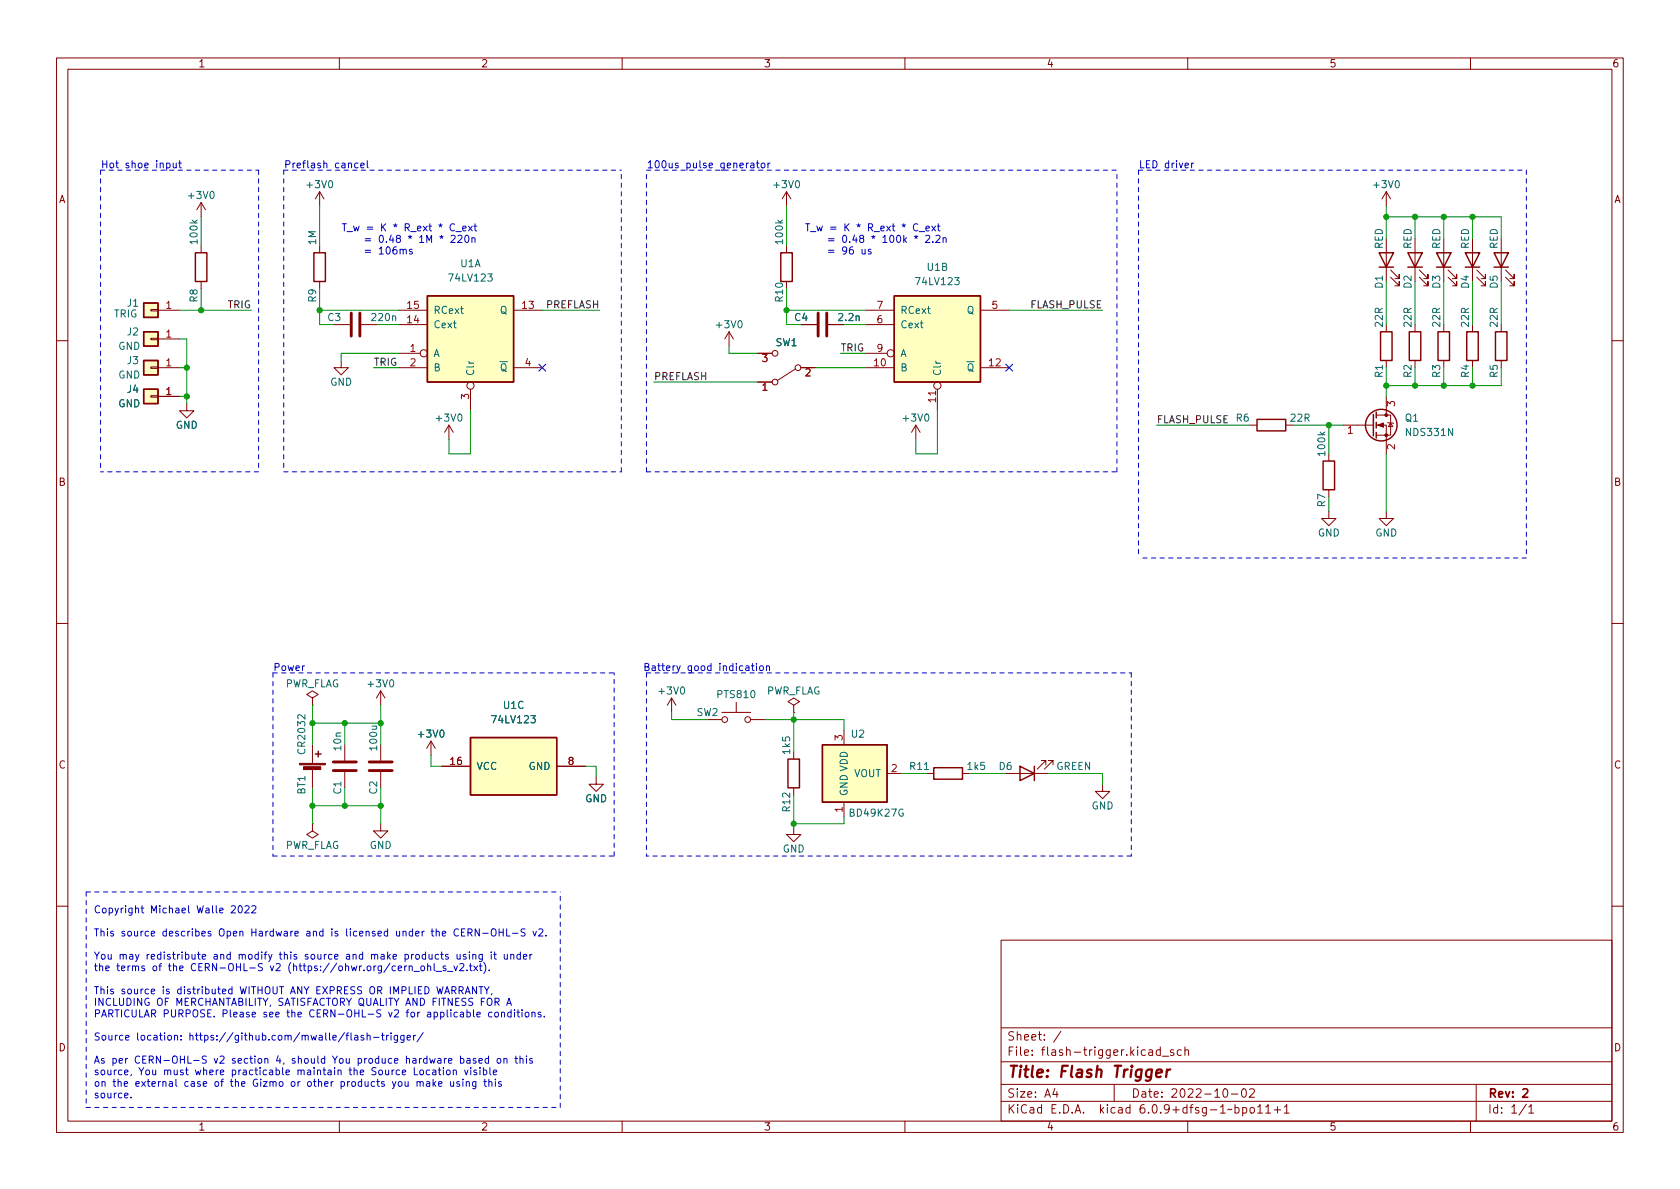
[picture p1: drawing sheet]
<svg xmlns="http://www.w3.org/2000/svg" width="297mm" height="210mm" viewBox="0 0 297 210" stroke-linecap="round" stroke-linejoin="round" font-family="sans-serif">
<g fill="none" stroke="#840000" stroke-width=".18">
<path d="M10 10.2h277v190.1h-277zM12 12.2h273v186.1h-273zM60 10.2v2M110 10.2v2M160 10.2v2M210 10.2v2M260 10.2v2M35.6 35.8v2.5M35.6 35.8l-.8 1.3M35.6 35.8l.7 1.3M56.5 33.9l-.7 1.3M56.5 33.9v2.5"/>
<path d="M56.5 33.9l.8 1.3M139.1 33.9v2.5M139.1 33.9l-.8 1.3M139.1 33.9l.7 1.3M245.1 33.9v2.5M245.1 33.9l-.8 1.3M245.1 33.9l.8 1.3M26.7 59.8h1.2v.3h-1.2zM26.7 54.7h1.2v.3h-1.2zM27.9 59.9h3.8M27.9 54.9h3.8M35.6 43.4v1.3"/>
<path d="M35.6 49.8v1.2M56.5 43.4v1.3M56.5 49.8v1.2M59.1 57.4h2.7M63.9 57.4h2.8M70.5 54.9h5.1M70.5 57.4h5.1M90.8 54.9h5.1M128.9 58.7l-.8 1.2M128.9 58.7v2.5M128.9 58.7l.8 1.2M139.1 43.4v1.3"/>
<path d="M141.6 57.4h2.8M146.4 57.4h2.8M153 54.9h5.1M153 57.4h5.1M173.4 54.9h5M245.1 42.2v7.6M245.1 57.4v1.3M245.9 49l1.5 1.5v-.7v.7h-.8M245.9 47.7l1.5 1.6v-.8v.8h-.8M250.2 42.2v7.6M250.2 57.4v1.3M251 49l1.5 1.5v-.7v.7h-.8"/>
<path d="M251 47.7l1.5 1.6v-.8v.8h-.8M255.3 42.2v7.6M255.3 57.4v1.3M256 49l1.6 1.5v-.7v.7h-.8M256 47.7l1.6 1.6v-.8v.8h-.8M260.3 42.2v7.6M260.3 57.4v1.3M261.1 49l1.5 1.5v-.7v.7h-.7M261.1 47.7l1.5 1.6v-.8v.8h-.7M265.4 42.2v7.6M265.4 57.4v1.3M266.2 49l1.5 1.5v-.7v.7h-.7"/>
<path d="M266.2 47.7l1.5 1.6v-.8v.8h-.7M10 60.2h2M26.7 64.9h1.2v.2h-1.2zM26.7 70h1.2v.2h-1.2zM27.9 65h3.8M27.9 70.1h3.8M33 71.4v1.2h1.3l-1.3 1.3-1.3-1.3h1.3M60.3 63.7v1.3h1.3l-1.3 1.3-1.2-1.3h1.2M70.5 65h5.1M70.5 62.5h3.8M79.4 75.2l-.8 1.2M79.4 75.2v2.5"/>
<path d="M79.4 75.2l.7 1.2M83.2 68.8v3.8M90.8 65h5.1M134 62.5h2.5M134 67.6h2.5M140.6 65.3l-3.2 2M141.6 65h2.5M153 65h5.1M153 62.5h3.8M161.9 75.2l-.7 1.2M161.9 75.2v2.5M161.9 75.2l.8 1.2"/>
<path d="M165.7 68.8v3.8M173.4 65h5M221 75.2h1.2M227.3 75.2h1.3M237.5 75.2h5.3M243.3 75.2h1.8v5.1M243.3 73.4h2.6v3.6h-2.6M245.1 63.7v1.3M245.1 70.1v3.3M245.4 74.7l.1 .1h.8l.1 .1M245.9 74.8l.4 .6h-.8zM250.2 63.7v1.3"/>
<path d="M255.3 63.7v1.3M260.3 63.7v1.3M265.4 63.7v1.3M285 60.2h2M234.9 90.4v1.3h1.3l-1.3 1.3-1.2-1.3h1.2M234.9 80.3v1.2M234.9 86.6v1.3M245.1 90.4v1.3h1.3l-1.3 1.3-1.3-1.3h1.3M10 110.2h2M285 110.2h2M55.2 123.4l1.1-.6-1.1-.6-1 .6 1 .6v1.3M55.2 124.7h.1"/>
<path d="M55.2 131.7v3.3M55.2 136v3.3M61 131.7v2.8M61 136.5v2.8M67.3 122.2l-.8 1.2M67.3 122.2v2.5M67.3 131.7v2.8M67.3 136.5v2.8M67.3 122.2l.8 1.2M76.2 131.1l-.8 1.2M76.2 131.1v2.5M76.2 131.1l.8 1.2"/>
<path d="M78.1 135.5h5.1M98.4 135.5h5.1M105.4 137.4v1.3h1.3l-1.3 1.2-1.3-1.2h1.3M118.7 123.4l-.7 1.3M118.7 123.4v2.6M118.7 123.4l.8 1.3M125.1 127.2h2.5M127.6 126h5.1M130.2 124.2v1.8M132.7 127.2h2.6M140.3 124.7l1.1-.6-1.1-.7-1 .7 1 .6v1.3M140.3 126h.1"/>
<path d="M140.3 133v1.2M140.3 139.3v1.3M149.2 129.2v2.5M156.8 136.8h2.6M163.8 136.8h1.3M170.2 136.8h1.2M177.8 136.8h7.6M184.9 135.2v-.7h-.8h.8l-1.5 1.5M186.2 135.2v-.7h-.8h.8l-1.5 1.5M194.9 138.7v1.2h1.3l-1.3 1.3-1.2-1.3h1.2M55.2 145.7v1.2l1.1 .7-1.1 .6-1-.6 1-.7M55.2 145.7h.1"/>
<path d="M67.3 145.7v1.2h1.3l-1.3 1.3-1.3-1.3h1.3M140.3 146.3v1.3h1.3l-1.3 1.2-1.2-1.2h1.2M149.2 141.9v2.5M10 160.2h2M177 166.3h108v32h-108zM285 160.2h2M60 198.3v2M110 198.3v2M160 198.3v2M177 194.8h108M177 191.8h108M177 187.8h108"/>
<path d="M177 181.8h108M186.5 192.5l-.4 1h1M186.9 193v1M187.6 182.4l-1.3 1.9M197 191.8v3M205.1 185.7l-.4-.1-.3 .3v.4l.2 .3h.5M205.1 185.1v1.5M205.5 186.8h1.1M207.5 185.7l-.4-.1-.2 .2 .1 .3 .5 .1v.4h-.6M208.9 185.7l-.5-.1-.3 .3v.4l.2 .3h.6M209.5 185.8l.2-.2 .4 .1v.9M209.5 185.1v1.5"/>
<path d="M210 198.3v2M216.4 192.6l.2-.1a.81 .81 0 0 1 .6 .7 .81 .81 0 0 1-.3 .8h-.2a.81 .81 0 0 1-.6-.6 .81 .81 0 0 1 .3-.8zM217.7 193.5h1.2M218.4 195.9l.4-.1 .3 .3v.4l-.2 .3h-.5M218.4 195.3v1.5M219.7 192.6l.2-.1a.81 .81 0 0 1 .5 .7 .81 .81 0 0 1-.3 .8h-.1a.81 .81 0 0 1-.6-.6 .81 .81 0 0 1 .3-.8zM219.7 195.9l.4-.1 .3 .3v.4l-.1 .3h-.6M219.7 195.8v1.5M220.9 192.7l.6-.2 .2 .2 .1 .3-.9 1h.9M221.1 196l.2-.2 .4 .2 .1 .5-.2 .3h-.3l-.2-.1zM222.4 195.8l.4-.5v1.5M222.4 196.8h.8"/>
<path d="M223.8 195.8l.4-.5v1.5M223.8 196.8h.8M225.3 196.3h1.1M225.9 195.7v1.1M227.1 195.8l.4-.5v1.5M227.1 196.8h.8M260 198.3v2M261 191.8v6.5M269.9 195.3l-1.3 1.9M270.3 195.8l.4-.5v1.5M270.3 196.8h.9"/>
<circle cx="74.9" cy="62.5" r=".63"/>
<circle cx="83.2" cy="68.2" r=".63"/>
<circle cx="137" cy="62.5" r=".51"/>
<circle cx="137" cy="67.6" r=".51"/>
<circle cx="141.1" cy="65" r=".51"/>
<circle cx="157.5" cy="62.5" r=".63"/>
<circle cx="165.7" cy="68.2" r=".63"/>
<circle cx="128.1" cy="127.2" r=".51"/>
<circle cx="132.2" cy="127.2" r=".51"/>
</g>
<path d="M269.3 192.7l.5-.2 .3 .2v.3l-.9 1h.9" fill="none" stroke="#840000" stroke-width=".3"/>
<path d="M204.5 189.8l.9-.2v-.4l-.2-.1-.6 .1-.2 1 .3 .3 .5-.1M206.3 189.1l-.1 1.4M206.9 189.1l-.4 .1-.2 .3" fill="none" stroke="#840000" stroke-width=".4"/>
<g fill="none" stroke="#840000" stroke-width=".25">
<path d="M25.4 58.7h2.5v2.5h-2.5zM25.4 53.6h2.5v2.5h-2.5zM34.5 44.7h2.1v5.1h-2.1zM55.5 44.7h2v5.1h-2zM75.6 52.3h15.2v15.3h-15.2zM138 44.7h2.1v5.1h-2.1zM158.1 52.3h15.3v15.3h-15.3zM243.8 44.7h2.6l-1.3 2.5zM243.8 47.2h2.6M244.1 58.7h2v5h-2zM248.9 44.7h2.6l-1.3 2.5zM248.9 47.2h2.6"/>
<path d="M249.2 58.7h2v5h-2zM254 44.7h2.5l-1.2 2.5zM254 47.2h2.5M254.3 58.7h2v5h-2zM259.1 44.7h2.5l-1.3 2.5zM259.1 47.2h2.5M259.3 58.7h2.1v5h-2.1zM264.2 44.7h2.5l-1.3 2.5zM264.2 47.2h2.5M264.4 58.7h2v5h-2zM25.4 63.7h2.5v2.6h-2.5zM25.4 68.8h2.5v2.6h-2.5z"/>
<path d="M222.2 74.2h5.1v2h-5.1zM242.8 73.3v3.8M243.3 72.9v1M243.3 74.7v1M243.3 76.4v1.1M233.9 81.5h2.1v5.1h-2.1zM55.8 133.3h1M56.3 132.8v1.1M83.2 130.4h15.2v10.2h-15.2zM139.3 134.2h2.1v5.1h-2.1zM145.4 131.7h11.4v10.2h-11.4zM165.1 135.8h5.1v2h-5.1z"/>
<path d="M180.3 135.5l2.6 1.3-2.6 1.2zM182.9 135.5v2.5"/>
<circle cx="244.2" cy="75.2" r="2.79"/>
</g>
<g fill="#ffffc2" stroke="#ffffc2" stroke-width=".18">
<path d="M83.2 130.4h15.2v10.2h-15.2z"/>
<path d="M25.4 63.7h2.5v2.6h-2.5z"/>
<path d="M25.4 68.8h2.5v2.6h-2.5z"/>
<path d="M25.4 58.7h2.5v2.5h-2.5z"/>
<path d="M25.4 53.6h2.5v2.5h-2.5z"/>
<path d="M75.6 52.3h15.2v15.3h-15.2z"/>
<path d="M158.1 52.3h15.3v15.3h-15.3z"/>
<path d="M145.4 131.7h11.4v10.2h-11.4z"/>
</g>
<g fill="#840000" stroke="#840000" stroke-width=".18">
<path d="M53 135h4.5v.2h-4.5z"/>
<path d="M53.7 135.6h3v.5h-3z"/>
<path d="M243.6 75.2l1-.4v.8z"/>
<circle cx="245.1" cy="77" r=".25"/>
<circle cx="245.1" cy="73.4" r=".25"/>
</g>
<path d="M62.1 55.4v4M63.6 55.4v4M144.7 55.4v4M146.2 55.4v4M58.9 136.3h4.1M58.9 134.7h4.1M65.3 136.3h4M65.3 134.7h4" fill="none" stroke="#840000" stroke-width=".51"/>
<g fill="none" stroke="#0000c2" stroke-width=".18">
<path d="M29.5 28.9l.3-.1 .3 .3-.1 .5h-.5M30.6 28.8l.1 .8 .3 .1 .2-.1M31.2 28.8v.9M31.6 28.8h.5M31.8 28.4v1.1l.3 .2M63.3 28.9l-.4-.1-.2 .3 .1 .5h.5M63.8 29.3l.6-.2-.1-.2-.3-.1-.2 .2v.6h.5M64.9 28.4v1.1l.2 .2M80.4 39.7a.6 .6 0 0 0-.9 .4 .6 .6 0 0 0 .6 .7l.3-.1M82.8 40l.7 .8M83.5 40l-.7 .8M83.8 40h.5"/>
<path d="M84 39.6v1.1l.3 .1M132.8 28.9h.4l.1 .8M133.3 29.1l-.4 .1-.2 .2 .2 .3 .4-.1M133.7 28.8h.5M133.9 28.4v1.1l.3 .2M134.7 28.9l.3-.1 .2 .3v.3l-.2 .3-.3-.1-.1-.2zM135.8 28.8v.9M136.1 28.8l-.3 .3M162.3 39.7a.6 .6 0 0 0-.9 .4 .6 .6 0 0 0 .6 .7l.3-.1M164.8 40l.6 .8M165.4 40l-.6 .8M165.7 40h.5"/>
<path d="M165.9 39.6v1.1l.3 .1M210.7 28.8v.9M211 28.8l-.3 .3M70.1 43.7h-.4a.85 .85 0 0 0 0 1.2l.4-.1 .1-.4-.2-.3h-.3l-.2 .3M70.7 44.2l.2-.1h.3l.1 .8M70.7 44.1v.8M71.3 44.3l.2-.2h.3v.8M72.9 44.1h-.3l-.2 .2v.1l.5 .2v.3h-.5M77.8 41.8l.3 .1 .3-.1M77.9 42.2l.2-.3 .1 .3M78.1 41.6v.3M79.8 41.7l.4-.1 .3 .4-.8 .9h.8"/>
<path d="M80.6 41h1M81 41.7l.4-.1 .3 .4-.8 .9h.8M81.8 40.4l.6-.1v-.3h-.4l-.2 .2 .1 .6h.5M82.3 41.7l.2-.1a.68 .68 0 0 1 .4 .6 .68 .68 0 0 1-.4 .7l-.2-.1-.1-.4zM83.4 42.2l.2-.2 .3 .1 .1 .8M83.4 42v.9M150.8 43.7h-.4a.85 .85 0 0 0 0 1.2l.4-.1 .1-.4-.2-.3h-.3l-.2 .3M152.4 44.1l.1 .8h.3l.2-.1M153 44.1v.8M154 44.1h-.3l-.2 .2 .1 .1 .4 .2v.3h-.5M161.7 41.8l.3 .1 .3-.1M161.8 42.2l.2-.3 .2 .3"/>
<path d="M162 41.6v.3M162.5 41h1M163.7 41.7l.4-.1 .3 .4-.8 .9h.8M163.7 40.4l.6-.1v-.3h-.4l-.2 .2 .1 .6h.5M164.9 42.8v.1M165.5 41.7l.5-.1 .2 .4-.8 .9h.8M166.7 42.2l.2-.2 .3 .1 .1 .8M166.7 42v.9M131.9 117.8h.5v.8M132.4 118l-.4 .1-.2 .2 .2 .3 .4-.1M132.9 117.7h.4M133 117.3v1.1l.3 .2"/>
<path d="M133.8 117.3v.1M133.8 117.7v.9M134.4 117.8l.3-.1 .3 .3v.3l-.3 .3-.3-.1-.1-.2zM135.5 117.9l.2-.2 .3 .1 .1 .8M135.5 117.7v.9M40.9 160.3l.5-.1 .2 .3-.8 .9h.8M42.2 160.3l.2-.1a.68 .68 0 0 1 .4 .6 .68 .68 0 0 1-.4 .6l-.2-.1-.1-.4zM43.3 160.3l.5-.1 .2 .3-.7 .9h.7M44.5 160.3l.5-.1 .3 .3-.8 .9h.8M71.9 170.8l-.3 .3M72.3 170.9l.2-.1 .3 .1 .1 .8M72.3 170.8v.9"/>
<path d="M73.2 171.8h1M74.5 170.9l.3-.1 .3 .3v.3l-.3 .3-.3-.1-.1-.2zM75.6 170.9l.2-.1 .3 .1 .1 .8M75.6 170.4v1.3M76.8 170.4v1.1l.1 .2M77.1 171.8h1M77.9 168.8h.5M78.1 168.3v1.1l.3 .2M78.8 170.9l-.3-.1-.2 .2 .1 .2 .4 .1v.3h-.5M79.1 171.8h1M79.2 168.8h-.3l-.1 .1v.2l.4 .1v.4h-.4M79.9 175.1h.6l.1-.2v-.3l-.7-.1v1.2"/>
<path d="M80.2 175.1l.4 .6M80.3 170.8l.3 .9 .3-.9M80.8 168.8l.1 .8h.3l.2-.1M81.2 175.1h.6l.1-.2-.1-.3-.6-.1v1.2M81.3 170.5l.5-.1 .2 .3-.8 1h.8M81.4 168.8v.8M81.5 175.1l.4 .6M81.6 164.9h.4M82.2 164.3h-.6v1.2h.6M82.3 175.7l.4-1.2 .4 1.2M82.4 168.8h-.3l-.2 .1 .1 .2 .4 .1v.4h-.5M82.4 175.4h.6"/>
<path d="M82.6 171.5v.2M82.7 164.9h.7l.1-.2-.1-.3-.7-.1v1.2M83 168.3v.2M83 168.8v.8M83 170.8h.5M83 164.9l.5 .6M83.2 170.4v1.1l.3 .2M83.6 168.9l.2-.1h.3v.8M83.6 168.8v.8M83.7 178.6v1.1l.2 .1M83.8 170.8l.6 .9M84.3 174.5v1.2l-.8-1.2v1.2"/>
<path d="M84.3 179.4l.6-.1v-.3h-.4l-.2 .2 .1 .6h.5M84.4 170.8l-.6 .9M84.7 174.5h.7M84.7 164.3v1.2l-.7-1.2v1.2M84.7 170.8h.5M84.9 170.4v1.1l.3 .2M85 174.5v1.2M85.3 168.8v1l-.3 .2h-.3M85.3 168.8h-.4l-.2 .2 .1 .6h.5M85.3 165h1M85.5 170.2a1.46 1.46 0 0 1 0 1.9M85.7 174.5l.4 .6 .4-.6"/>
<path d="M86.1 175.1v.6M86.5 171.5v.2M86.9 168.3v.2M86.9 168.8v.8M86.9 164.4l.3-.1a.43 .43 0 0 1 .5 .4v.4a.42 .42 0 0 1-.4 .4 .42 .42 0 0 1-.4-.4zM87 175.7l-.1 .2M87 179h-.4l-.2 .2 .1 .6h.5M87.3 168.8h.5M87.5 168.3v1.1l.3 .2M87.5 177.2l.6-.1 .2-.2-.1-.3-.7-.1v1.3M87.6 179h.3l.2 .2v.4l-.2 .2h-.3l-.1-.2zM87.8 177.2l.5 .6"/>
<path d="M88.3 164.9h.7M88.3 164.3v1.2M88.7 179.1l.2-.1h.3v.8M88.7 179v.8M89 164.3v1.2M89.2 168.8v.8h.3l.2-.1M89.6 164.3v1.2h.6M89.6 177.8l.4-1.3 .4 1.3M89.7 168.8v.8M89.7 177.4h.6M90.3 168.9l.2-.1h.3l.1 .8M90.3 168.8v.8"/>
<path d="M90.4 179h-.4l-.2 .2 .1 .6h.5M90.4 178.6v1.2M90.6 165h1M91 178.6v.1M91 179v.8M91.4 179h.5M91.6 178.6v1.1l.3 .1M92 168.8h-.4l-.2 .2 .1 .6h.5M92 168.3v1.3M92.3 178.6v.1M92.3 179v.8M92.5 169.2l.6-.1v-.3h-.4l-.2 .1 .1 .7h.5"/>
<path d="M92.8 164.3h-.4l-.2 .1v.3l.5 .3 .1 .3-.2 .2h-.5M93 179h.3l.2 .2v.4l-.2 .2h-.3l-.2-.2zM93.7 168.8v.8M94.1 168.8l-.4 .2M94.1 179.1l.1-.1h.3l.1 .8M94.1 179v.8M94.2 164.7l.3 .8 .3-.8M95.3 164.4l.4-.1 .3 .3-.8 .9h.8M95.6 179h-.3l-.2 .2 .1 .2 .4 .1v.3h-.5M96.2 179.7v.1M96.5 165.4v.1M23.2 194v.1"/>
<path d="M60.9 182.6l-1.1 1.6M61.2 183.1h.4M61.6 182.7l-.3 .1v1.1M62.1 182.7v1l.1 .2M62.7 183.1h.5l.1 .8M63.3 183.4h-.4l-.2 .2 .2 .3h.4M64.3 183.1h-.3l-.2 .2 .1 .1 .4 .2v.3h-.5M64.9 183.2l.2-.1h.3l.1 .8M64.9 182.7v1.2M66.1 183.4h.9M67.4 183.1h.5M67.6 182.7v1l.3 .2"/>
<path d="M68.4 183.1v.8M68.7 183.1l-.3 .2M69.1 182.7v.1M69.1 183.1v.8M70.3 183.1v1l-.3 .2h-.3M70.3 183.1h-.4l-.2 .2 .1 .6h.5M71.4 183.1v1l-.2 .2h-.3M71.4 183.1h-.3l-.3 .2 .2 .6h.4M72 183.5l.6-.1-.1-.3h-.3l-.2 .2v.6h.5M73.1 183.1v.8M73.5 183.1l-.4 .2M73.7 191.4l.2-.1h.3l.1 .8"/>
<path d="M73.7 191.3v.8M74.3 191.4l.2-.1h.3v.8M74.3 189.3l.3-.1 .3 .3v.3l-.3 .3-.3-.1-.1-.2zM74.8 182.6l-1.1 1.6M75.4 191.3h.5l.1 .8M76 189.3l-.4-.1-.2 .3 .1 .5h.5M76 191.6h-.4l-.2 .2 .2 .3 .4-.1M76.5 189.3h.5l.1 .8M76.6 190.8v1.3M76.7 191.6l.4 .5M77.1 189.5l-.5 .1-.1 .2 .1 .3 .5-.1M77.1 191.3l-.5 .4"/>
<path d="M77.5 189.2h.5M77.5 191.7l.7-.1-.1-.3h-.4l-.2 .1 .1 .6h.5M77.7 188.8v1.1l.3 .2M78.4 189.2v.9M79.1 189.3l.3-.1 .2 .3v.3l-.2 .3-.3-.1-.2-.2zM79.3 187.6l.6-.1-.1-.3h-.3l-.2 .1 .1 .7h.4M79.7 191.3v.7l.3 .1 .2-.1M80.1 189.3l.2-.1 .3 .1 .1 .8M80.1 189.2v.9M80.2 191.3v.8M81.2 191.3h-.3l-.1 .1v.2l.4 .1v.3h-.4M81.4 187.2h.4l.2 .2-.1 .6h-.5"/>
<path d="M81.4 186.7v1.3M81.8 190.8v.2M81.8 191.3v.8M82.1 189.2l.3 .9 .3-.9M82.4 191.4l.2-.1h.3l.1 .8M82.4 191.3v.8M82.6 187.2h.4l.1 .8M83.1 187.5h-.4l-.2 .2 .2 .3h.4M83.2 188.8v.1M83.2 189.2v.9M84.1 187.2h-.3l-.1 .1v.2l.4 .2v.3h-.4M84.1 191.3v1l-.2 .2h-.3"/>
<path d="M84.1 191.3h-.3l-.3 .2 .2 .5h.4M84.3 189.3l-.3-.1-.2 .2v.2l.5 .1v.3h-.5M84.7 187.6l.6-.1-.1-.3h-.3l-.2 .1v.7h.5M84.9 188.8v.1M84.9 189.2v.9M85.5 189.3l.3-.1 .3 .3-.1 .5h-.5M85.5 188.8v1.3M85.5 191.3h.5M85.7 190.8v1.1l.3 .2M86.4 187.2h-.4l-.2 .2 .1 .6h.5M86.4 186.7v1.3M86.4 191.4l.2-.1h.3l.1 .8"/>
<path d="M86.4 190.8v1.3M86.6 188.8v1.1l.2 .2M87.2 189.6l.6-.1v-.2l-.4-.1-.2 .2 .1 .6h.5M87.6 190.8v.2M87.6 191.3v.8M88 187.2h.3l.3 .2v.4l-.3 .2h-.3l-.1-.2zM88.6 191.3h-.3l-.2 .1 .1 .2 .4 .1v.3h-.5M89.1 187.3l.2-.1h.3v.8M89.1 187.2v.8M91 187.2h.5M91.2 186.7v1.1l.3 .2M91.9 187.3l.2-.1h.3l.1 .8"/>
<path d="M91.9 186.7v1.3M93.1 186.7v.2M93.1 187.2v.8M94.1 187.2h-.3l-.2 .1 .1 .2 .4 .2v.3h-.5"/>
</g>
<g fill="none" stroke="#0000c2" stroke-width=".18" stroke-dasharray=".8 .8">
<path d="M17.8 30.1v53.3M17.8 30.1h27.9M45.7 30.1v53.3M50.2 30.1v53.3M50.2 30.1h59.7M114.3 30.1h83.2M201.3 30.1v68.6M201.3 30.1h68.6M269.9 30.1v68.6M45.7 83.4h-27.9M50.2 83.4h59.7M109.9 83.4v-53.3"/>
<path d="M114.3 83.4v-53.3M114.3 83.4h83.2M197.5 83.4v-53.3M269.9 98.7h-68.6M48.3 119v32.4M48.3 119h60.3M114.3 119h85.7M114.3 119v32.4M200 119v32.4M15.2 157.7h83.9M15.2 157.7v38.1M48.3 151.4h60.3"/>
<path d="M108.6 151.4v-32.4M200 151.4h-85.7M15.2 195.8h83.9M99.1 195.8v-38.1"/>
</g>
<g fill="none" stroke="#009600" stroke-width=".18">
<path d="M35.6 38.3v5.1M56.5 36.4v7M139.1 36.4v7M245.1 38.3h20.3v3.9M245.1 36.4v5.8M250.2 38.3v3.9M255.3 38.3v3.9M260.3 38.3v3.9M31.7 54.9h12.7M31.7 59.9h1.3v11.5M35.6 51v3.9M56.5 51v6.4h2.6"/>
<path d="M56.5 54.9h14M66.7 57.4h3.8M95.9 54.9h10.1M139.1 51v6.4h2.5M139.1 54.9h13.9M149.2 57.4h3.8M178.4 54.9h16.5M245.1 49.8v7.6M250.2 49.8v7.6M255.3 49.8v7.6M260.3 49.8v7.6M265.4 49.8v7.6"/>
<path d="M31.7 65h1.3M31.7 70.1h1.3M66 65h4.5M70.5 62.5h-10.2v1.2M83.2 72.6v7.7h-3.8v-2.6M115.6 67.6h18.4M128.9 61.2v1.3h5.1M144.1 65h8.9M148.6 62.5h4.4M165.7 72.6v7.7h-3.8v-2.6M204.5 75.2h16.5M228.6 75.2h8.9"/>
<path d="M234.9 75.2v5.1M245.1 65v5.1M250.2 65v3.2M255.3 65v3.2M260.3 65v3.2M265.4 65v3.2h-20.3M234.9 87.9v2.5M245.1 80.3v10.1M55.2 124.7v7M55.2 139.3v6.4M55.2 127.9h12.1M61 127.9v3.8"/>
<path d="M61 139.3v3.2M67.3 124.7v7M67.3 139.3v6.4M76.2 133.6v1.9h1.9M103.5 135.5h1.9v1.9M118.7 126v1.2h6.4M135.3 127.2h13.9v2M140.3 126v7M159.4 136.8h4.4M171.4 136.8h6.4M185.4 136.8h9.5v1.9M55.2 142.5h12.1"/>
<path d="M140.3 140.6v5.7M149.2 144.4v1.3h-8.9"/>
</g>
<path d="M95.3 64.4l1.2 1.2M96.5 64.4l-1.2 1.2M177.8 64.4l1.2 1.2M179 64.4l-1.2 1.2" fill="none" stroke="#000084" stroke-width=".18"/>
<g fill="#009600" stroke="#009600" stroke-width=".18">
<circle cx="139.1" cy="54.9" r=".46"/>
<circle cx="67.3" cy="142.5" r=".46"/>
<circle cx="67.3" cy="127.9" r=".46"/>
<circle cx="260.3" cy="68.2" r=".46"/>
<circle cx="245.1" cy="68.2" r=".46"/>
<circle cx="250.2" cy="68.2" r=".46"/>
<circle cx="255.3" cy="68.2" r=".46"/>
<circle cx="260.3" cy="38.3" r=".46"/>
<circle cx="33" cy="70.1" r=".46"/>
<circle cx="35.6" cy="54.9" r=".46"/>
<circle cx="33" cy="65" r=".46"/>
<circle cx="255.3" cy="38.3" r=".46"/>
<circle cx="250.2" cy="38.3" r=".46"/>
<circle cx="234.9" cy="75.2" r=".46"/>
<circle cx="245.1" cy="38.3" r=".46"/>
<circle cx="140.3" cy="127.2" r=".46"/>
<circle cx="140.3" cy="145.7" r=".46"/>
<circle cx="56.5" cy="54.9" r=".46"/>
<circle cx="55.2" cy="127.9" r=".46"/>
<circle cx="61" cy="127.9" r=".46"/>
<circle cx="61" cy="142.5" r=".46"/>
<circle cx="55.2" cy="142.5" r=".46"/>
</g>
<text font-size="2.8" fill="#840000" x="178" y="190.6">Title: Flash Trigger</text>
<g font-size="2.1" fill="#840000">
<text x="178" y="184">Sheet: /</text>
<text x="178" y="186.7">File: flash-trigger.kicad_sch</text>
<text x="178" y="196.9">KiCad E.D.A. kicad 6.0.9+dfsg-1~bpo11+1</text>
<text x="178" y="194.1">Size: A4</text>
<text x="200" y="194.1">Date: 2022-10-02</text>
<text x="263" y="194.1">Rev: 2</text>
<text x="263" y="196.9">Id: 1/1</text>
</g>
<g font-size="1.8" fill="#840000">
<text x="35" y="11.9">1</text>
<text x="85" y="11.9">2</text>
<text x="135" y="11.9">3</text>
<text x="185" y="11.9">4</text>
<text x="235" y="11.9">5</text>
<text x="285" y="11.9">6</text>
<text x="10.3" y="35.9">A</text>
<text x="285.3" y="35.9">A</text>
<text x="10.3" y="85.9">B</text>
<text x="285.3" y="85.9">B</text>
<text x="10.3" y="135.9">C</text>
<text x="285.3" y="135.9">C</text>
<text x="10.3" y="185.9">D</text>
<text x="285.3" y="185.9">D</text>
<text x="35" y="199.9">1</text>
<text x="85" y="199.9">2</text>
<text x="135" y="199.9">3</text>
<text x="185" y="199.9">4</text>
<text x="235" y="199.9">5</text>
<text x="285" y="199.9">6</text>
</g>
<g font-size="1.8" fill="#0000c2">
<text x="17.8" y="29.7">Hot shoe input</text>
<text x="50.2" y="29.7">Preflash cancel</text>
<text x="114.3" y="29.7">100us pulse generator</text>
<text x="201.3" y="29.7">LED driver</text>
<text x="60.3" y="40.9">T_w = K * R_ext * C_ext</text>
<text x="142.2" y="40.9">T_w = K * R_ext * C_ext</text>
<text x="62.3" y="42.9">= 0.48 * 1M * 220n</text>
<text x="62.3" y="45">= 106ms</text>
<text x="144.2" y="42.9">= 0.48 * 100k * 2.2n</text>
<text x="144.2" y="45">= 96 us</text>
<text x="48.3" y="118.6">Power</text>
<text x="113.7" y="118.6">Battery good indication</text>
<text x="16.5" y="161.5">Copyright Michael Walle 2022</text>
<text x="16.5" y="165.6">This source describes Open Hardware and is licensed under the CERN-OHL-S v2.</text>
<text x="16.5" y="169.7">You may redistribute and modify this source and make products using it under</text>
<text x="16.5" y="171.7">the terms of the CERN-OHL-S v2 (https://ohwr.org/cern_ohl_s_v2.txt).</text>
<text x="16.5" y="175.8">This source is distributed WITHOUT ANY EXPRESS OR IMPLIED WARRANTY,</text>
<text x="16.5" y="177.9">INCLUDING OF MERCHANTABILITY, SATISFACTORY QUALITY AND FITNESS FOR A</text>
<text x="16.5" y="179.9">PARTICULAR PURPOSE. Please see the CERN-OHL-S v2 for applicable conditions.</text>
<text x="16.5" y="184">Source location: https://github.com/mwalle/flash-trigger/</text>
<text x="16.5" y="188.1">As per CERN-OHL-S v2 section 4, should You produce hardware based on this</text>
<text x="16.5" y="190.1">source, You must where practicable maintain the Source Location visible</text>
<text x="16.5" y="192.2">on the external case of the Gizmo or other products you make using this</text>
<text x="16.5" y="194.2">source.</text>
</g>
<g font-size="1.8" fill="#006464">
<text x="33.5" y="35.2">+3V0</text>
<text x="54.4" y="33.3">+3V0</text>
<text x="137" y="33.3">+3V0</text>
<text x="243" y="33.3">+3V0</text>
<text x="34.9" y="43" transform="rotate(-90 34.9 43)">100k</text>
<text x="55.9" y="43.2" transform="rotate(-90 55.9 43.2)">1M</text>
<text x="81.4" y="47.2">U1A</text>
<text x="138.4" y="43" transform="rotate(-90 138.4 43)">100k</text>
<text x="164" y="47.9">U1B</text>
<text x="244.5" y="44" transform="rotate(-90 244.5 44)">RED</text>
<text x="249.6" y="44" transform="rotate(-90 249.6 44)">RED</text>
<text x="254.6" y="44" transform="rotate(-90 254.6 44)">RED</text>
<text x="259.7" y="44" transform="rotate(-90 259.7 44)">RED</text>
<text x="264.8" y="44" transform="rotate(-90 264.8 44)">RED</text>
<text x="34.9" y="53.4" transform="rotate(-90 34.9 53.4)">R8</text>
<text x="55.9" y="53.4" transform="rotate(-90 55.9 53.4)">R9</text>
<text x="79.6" y="49.8">74LV123</text>
<text x="138.4" y="53.3" transform="rotate(-90 138.4 53.3)">R10</text>
<text x="162.1" y="50.4">74LV123</text>
<text x="244.5" y="51" transform="rotate(-90 244.5 51)">D1</text>
<text x="249.6" y="51" transform="rotate(-90 249.6 51)">D2</text>
<text x="254.6" y="51" transform="rotate(-90 254.6 51)">D3</text>
<text x="259.7" y="51" transform="rotate(-90 259.7 51)">D4</text>
<text x="264.8" y="51" transform="rotate(-90 264.8 51)">D5</text>
<text x="20.1" y="56.1">TRIG</text>
<text x="22.5" y="59.3">J2</text>
<text x="22.5" y="54.2">J1</text>
<text x="58" y="56.8">C3</text>
<text x="65.9" y="56.8">220n</text>
<text x="76.6" y="58">Cext</text>
<text x="76.6" y="55.5">RCext</text>
<text x="88.4" y="55.5">Q</text>
<text x="126.8" y="58">+3V0</text>
<text x="140.5" y="56.8">C4</text>
<text x="148.4" y="56.8">2.2n</text>
<text x="159.1" y="58">Cext</text>
<text x="159.1" y="55.5">RCext</text>
<text x="171" y="55.5">Q</text>
<text x="244.5" y="57.7" transform="rotate(-90 244.5 57.7)">22R</text>
<text x="249.6" y="57.7" transform="rotate(-90 249.6 57.7)">22R</text>
<text x="254.6" y="57.7" transform="rotate(-90 254.6 57.7)">22R</text>
<text x="259.7" y="57.7" transform="rotate(-90 259.7 57.7)">22R</text>
<text x="264.8" y="57.7" transform="rotate(-90 264.8 57.7)">22R</text>
<text x="20.9" y="61.8">GND</text>
<text x="22.5" y="64.4">J3</text>
<text x="76.6" y="63.1">A</text>
<text x="76.6" y="65.7">B</text>
<text x="87" y="65.7">~{Q}</text>
<text x="137.1" y="61.2">SW1</text>
<text x="159.1" y="65.7">B</text>
<text x="159.1" y="63.1">A</text>
<text x="169.6" y="65.7">~{Q}</text>
<text x="20.9" y="66.9">GND</text>
<text x="22.5" y="69.5">J4</text>
<text x="58.4" y="68.2">GND</text>
<text x="83.8" y="66.5" transform="rotate(-90 83.8 66.5)">Clr</text>
<text x="166.4" y="66.5" transform="rotate(-90 166.4 66.5)">Clr</text>
<text x="244.5" y="66.7" transform="rotate(-90 244.5 66.7)">R1</text>
<text x="249.6" y="66.7" transform="rotate(-90 249.6 66.7)">R2</text>
<text x="254.6" y="66.7" transform="rotate(-90 254.6 66.7)">R3</text>
<text x="259.7" y="66.7" transform="rotate(-90 259.7 66.7)">R4</text>
<text x="264.8" y="66.7" transform="rotate(-90 264.8 66.7)">R5</text>
<text x="20.9" y="72">GND</text>
<text x="31.1" y="75.8">GND</text>
<text x="77.3" y="74.5">+3V0</text>
<text x="159.8" y="74.5">+3V0</text>
<text x="218.6" y="74.5">R6</text>
<text x="228.2" y="74.5">22R</text>
<text x="248.5" y="74.5">Q1</text>
<text x="248.8" y="77.1">NDS331N</text>
<text x="234.3" y="80.5" transform="rotate(-90 234.3 80.5)">100k</text>
<text x="234.3" y="89.6" transform="rotate(-90 234.3 89.6)">R7</text>
<text x="233" y="94.9">GND</text>
<text x="243.1" y="94.9">GND</text>
<text x="50.3" y="121.5">PWR_FLAG</text>
<text x="65.2" y="121.5">+3V0</text>
<text x="89" y="125.3">U1C</text>
<text x="116.7" y="122.8">+3V0</text>
<text x="127" y="123.4">PTS810</text>
<text x="135.4" y="122.8">PWR_FLAG</text>
<text x="74.1" y="130.4">+3V0</text>
<text x="87.2" y="127.9">74LV123</text>
<text x="123.2" y="126.6">SW2</text>
<text x="150.6" y="130.4">U2</text>
<text x="54" y="133.1" transform="rotate(-90 54 133.1)">CR2032</text>
<text x="60.3" y="132.6" transform="rotate(-90 60.3 132.6)">10n</text>
<text x="66.7" y="132.5" transform="rotate(-90 66.7 132.5)">100u</text>
<text x="84.2" y="136.1">VCC</text>
<text x="93.5" y="136.1">GND</text>
<text x="139.7" y="133.3" transform="rotate(-90 139.7 133.3)">1k5</text>
<text x="150.9" y="137.4">VOUT</text>
<text x="161" y="136.1">R11</text>
<text x="171.1" y="136.1">1k5</text>
<text x="176.7" y="136.1">D6</text>
<text x="186.7" y="136.1">GREEN</text>
<text x="54" y="140.5" transform="rotate(-90 54 140.5)">BT1</text>
<text x="60.3" y="140.4" transform="rotate(-90 60.3 140.4)">C1</text>
<text x="66.7" y="140.4" transform="rotate(-90 66.7 140.4)">C2</text>
<text x="103.4" y="141.9">GND</text>
<text x="139.7" y="143.5" transform="rotate(-90 139.7 143.5)">R12</text>
<text x="149.9" y="140.8" transform="rotate(-90 149.9 140.8)">GND VDD</text>
<text x="193" y="143.1">GND</text>
<text x="150.4" y="144.4">BD49K27G</text>
<text x="50.3" y="150.1">PWR_FLAG</text>
<text x="65.3" y="150.1">GND</text>
<text x="138.4" y="150.7">GND</text>
</g>
<g font-size="1.8" fill="#a90000">
<text x="29.4" y="59.7">1</text>
<text x="29.4" y="54.6">1</text>
<text x="72" y="57.1">14</text>
<text x="72" y="54.6">15</text>
<text x="92.4" y="54.6">13</text>
<text x="155.1" y="57.1">6</text>
<text x="155.1" y="54.6">7</text>
<text x="175.4" y="54.6">5</text>
<text x="29.4" y="64.8">1</text>
<text x="72.5" y="62.2">1</text>
<text x="72.5" y="64.8">2</text>
<text x="92.9" y="64.8">4</text>
<text x="134.8" y="64">3</text>
<text x="154.6" y="64.8">10</text>
<text x="155.1" y="62.2">9</text>
<text x="174.9" y="64.8">12</text>
<text x="29.4" y="69.8">1</text>
<text x="82.9" y="70.6" transform="rotate(-90 82.9 70.6)">3</text>
<text x="134.8" y="69.1">1</text>
<text x="142.4" y="66.5">2</text>
<text x="165.5" y="71.1" transform="rotate(-90 165.5 71.1)">11</text>
<text x="246.6" y="71.9" transform="rotate(-90 246.6 71.9)">3</text>
<text x="238.3" y="76.7">1</text>
<text x="246.6" y="79.5" transform="rotate(-90 246.6 79.5)">2</text>
<text x="149" y="130.9" transform="rotate(-90 149 130.9)">3</text>
<text x="79.7" y="135.2">16</text>
<text x="100.5" y="135.2">8</text>
<text x="157.6" y="136.5">2</text>
<text x="149" y="143.6" transform="rotate(-90 149 143.6)">1</text>
</g>
<g font-size="1.8" fill="#0f0f0f">
<text x="40.2" y="54.5">TRIG</text>
<text x="96.5" y="54.5">PREFLASH</text>
<text x="182.2" y="54.5">FLASH_PULSE</text>
<text x="66" y="64.7">TRIG</text>
<text x="148.6" y="62.1">TRIG</text>
<text x="115.6" y="67.2">PREFLASH</text>
<text x="204.5" y="74.8">FLASH_PULSE</text>
</g>
</svg>
